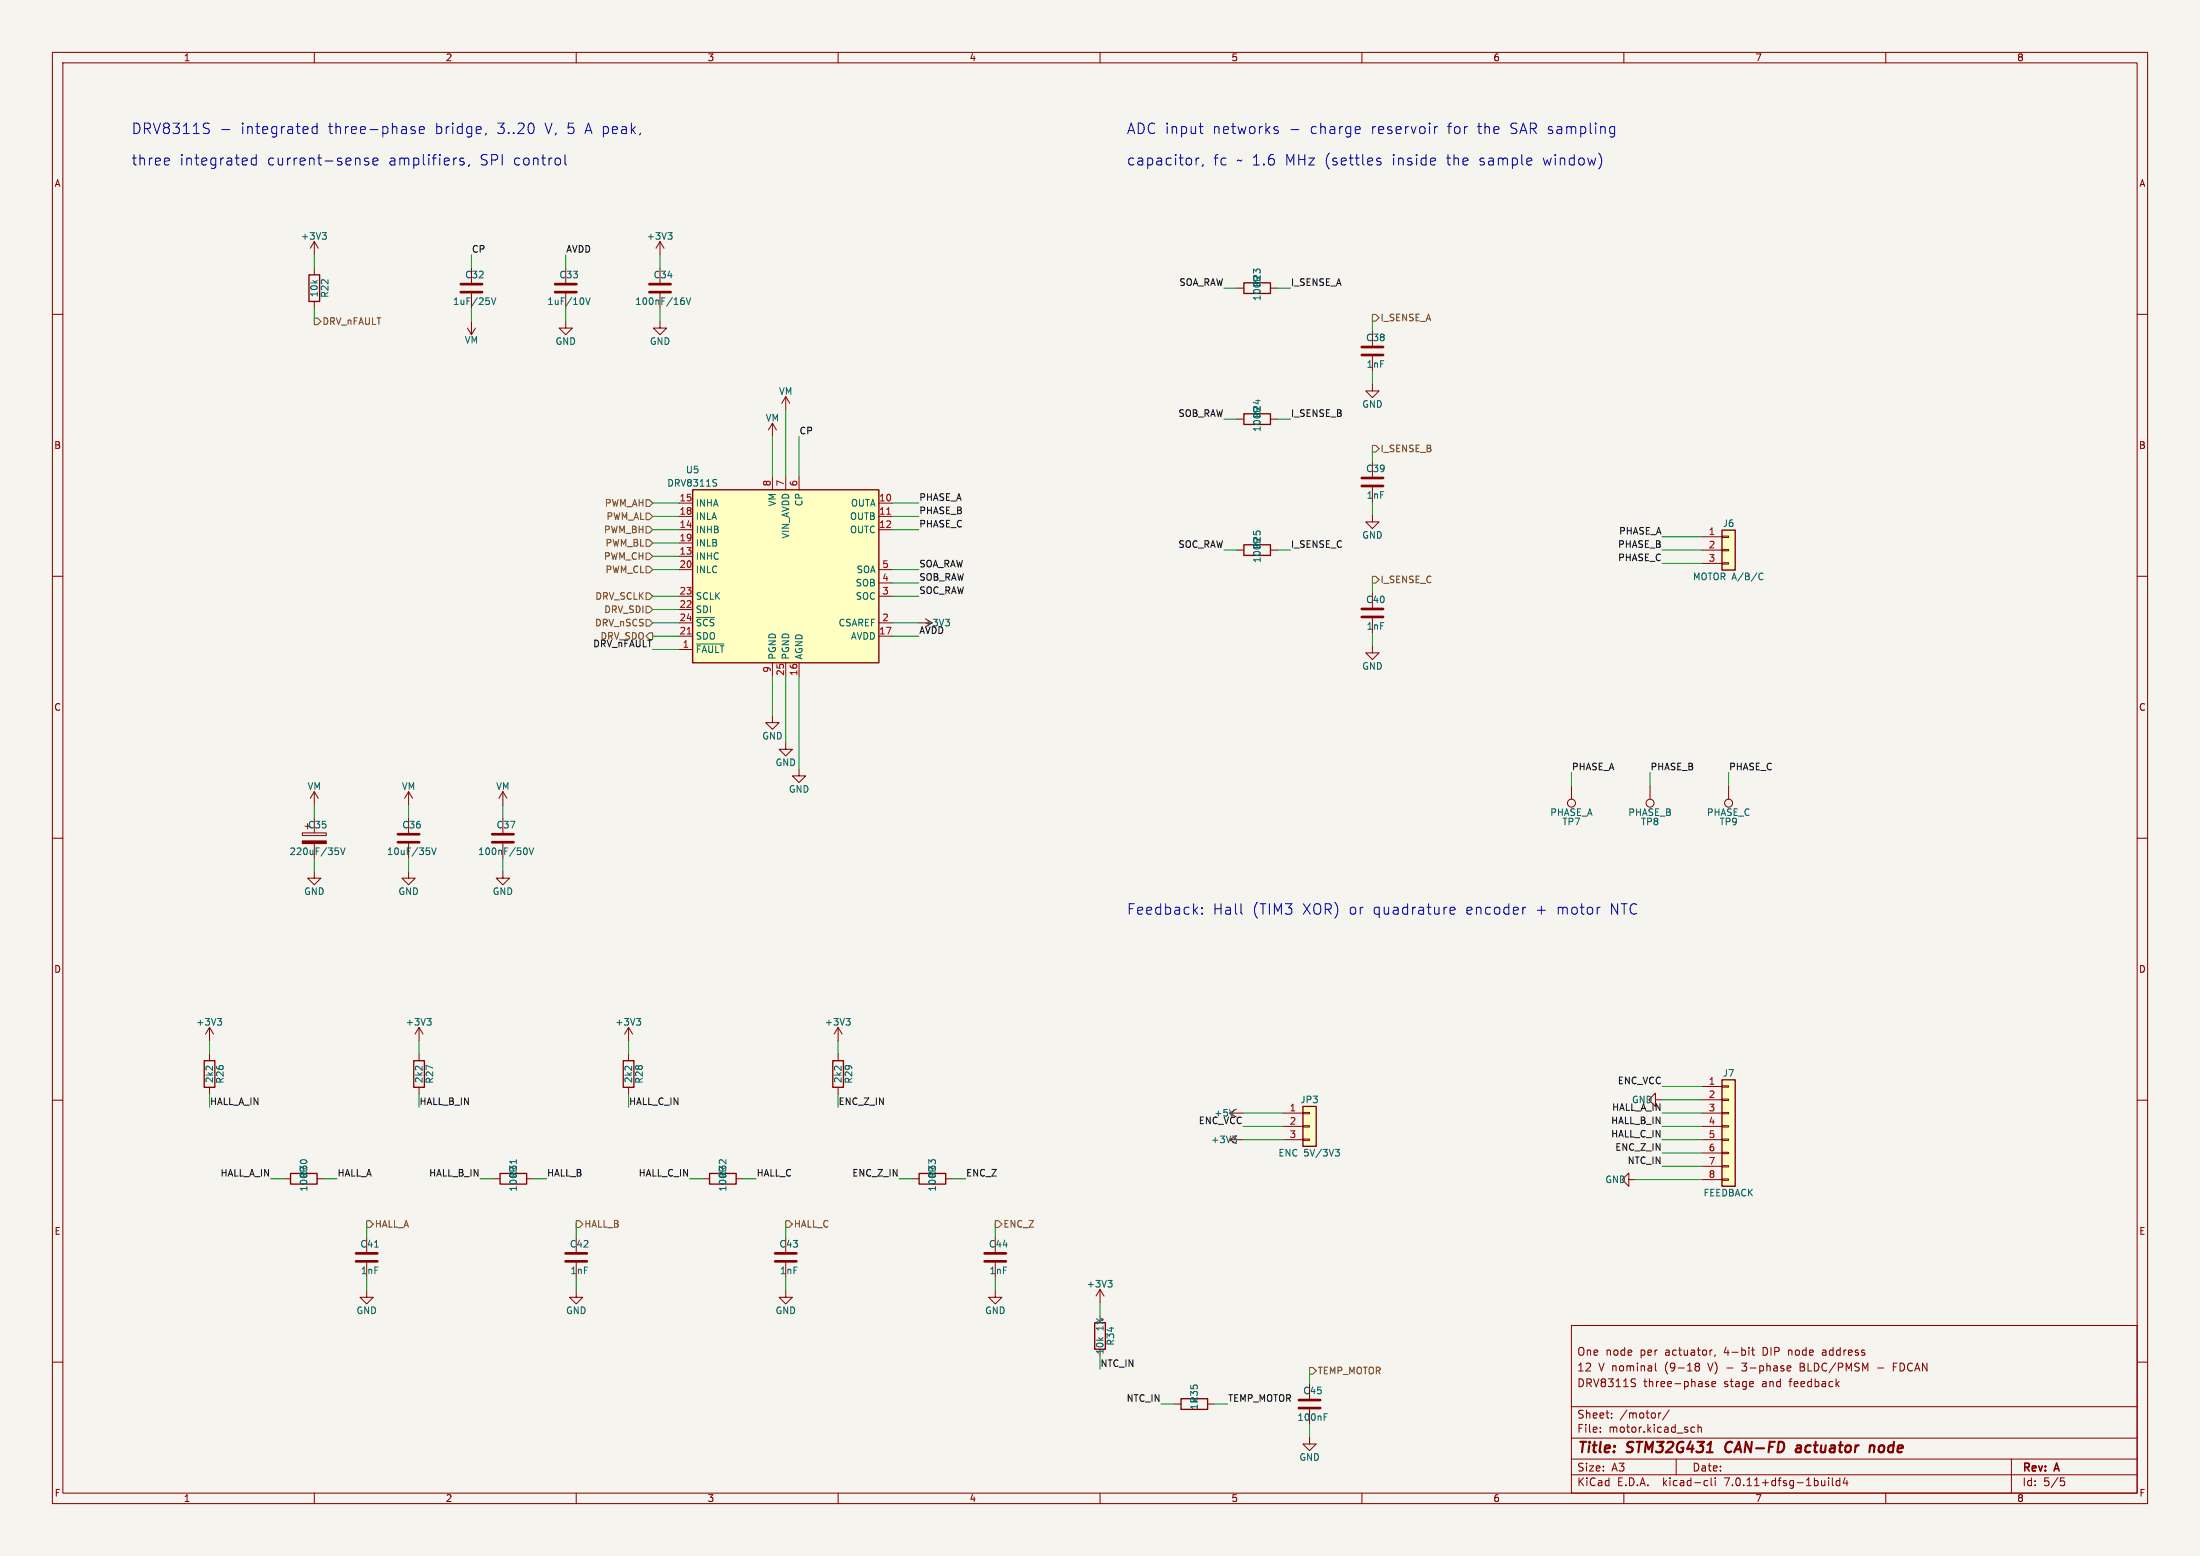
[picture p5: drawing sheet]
<svg xmlns="http://www.w3.org/2000/svg" width="420mm" height="297mm" viewBox="0 0 420 297" stroke-linecap="round" stroke-linejoin="round" font-family="sans-serif">
<path d="M0 0h420v297h-420z" fill="#f5f4ef" stroke="#f5f4ef" stroke-width=".19"/>
<g fill="none" stroke="#840000" stroke-width=".19">
<path d="M10 10h400v277h-400zM12 12h396v273h-396zM60 10v2M110 10v2M160 10v2M210 10v2M260 10v2M310 10v2M360 10v2M10 60h2M60 46.1v2.5M60 51.2v1.3"/>
<path d="M60 57.5v1.3M60 46.1l-.8 1.3M60 46.1l.8 1.3M90 51.2v2.8M90 56v2.8M108 51.2v2.8M108 56v2.8M126 46.1v2.5M126 51.2v2.8M126 56v2.8M126 46.1l-.8 1.3M126 46.1l.8 1.3"/>
<path d="M236.2 55h1.3M242.5 55h1.3M408 60h2M89.2 62.6l.8 1.3M90 61.3v2.6M90.8 62.6l-.8 1.3M108 61.3v1.3h1.3l-1.3 1.3-1.3-1.3h1.3M126 61.3v1.3h1.3l-1.3 1.3-1.3-1.3h1.3M150 75.7v2.6M150 75.7l-.8 1.3M150 75.7l.8 1.3M262 73.4v1.2h1.3l-1.3 1.3-1.3-1.3h1.3"/>
<path d="M262 63.2v2.8M262 68v2.8M129.7 96h2.5M129.7 98.6h2.5M147.5 80.8l-.8 1.3M147.5 80.8v2.5M147.5 91v2.5M147.5 80.8l.7 1.3M150 91v2.5M152.5 91v2.5M167.8 96h2.5M167.8 98.6h2.5"/>
<path d="M236.2 80h1.3M242.5 80h1.3M262 98.4v1.2h1.3l-1.3 1.3-1.3-1.3h1.3M262 88.2v2.8M262 93v2.8M10 110h2M129.7 118.9h2.5M129.7 101.1h2.5M129.7 106.2h2.5M129.7 103.7h2.5M129.7 108.7h2.5M129.7 116.4h2.5"/>
<path d="M129.7 113.8h2.5M167.8 118.9h2.5M167.8 101.1h2.5M167.8 108.7h2.5M167.8 113.8h2.5M167.8 111.3h2.5M175.4 118.9h2.5M236.2 105h1.3M242.5 105h1.3M262 113.2v2.8M262 118v2.8M324.9 102.5h3.8"/>
<path d="M324.9 105h3.8M324.9 107.5h3.8M328.7 107.4h1.3v.3h-1.3zM328.7 104.9h1.3v.2h-1.3zM328.7 102.3h1.3v.3h-1.3zM408 110h2M129.7 124h2.5M129.7 121.4h2.5M147.5 136.7v1.2h1.2l-1.2 1.3-1.3-1.3h1.3M147.5 126.5v2.6M150 126.5v2.6M152.5 126.5v2.6"/>
<path d="M167.8 121.4h2.5M262 123.4v1.2h1.3l-1.3 1.3-1.3-1.3h1.3M10 160h2M57.7 159h4.6v.5h-4.6zM60 151.1v2.5M60 156.2v2.8M60 151.1l-.8 1.3M60 151.1l.8 1.3M78 151.1l-.8 1.3M78 151.1v2.5M78 156.2v2.8M78 151.1l.8 1.3"/>
<path d="M96 151.1l-.8 1.3M96 151.1v2.5M96 156.2v2.8M96 151.1l.8 1.3M150 141.8v1.2h1.3l-1.3 1.3-1.3-1.3h1.3M152.5 146.8v1.3h1.3l-1.3 1.3-1.2-1.3h1.2M300 150v2.5M315 150v2.5M330 150v2.5M408 160h2M60 166.3v1.3h1.3l-1.3 1.3-1.3-1.3h1.3M60 161v2.8"/>
<path d="M78 166.3v1.3h1.3l-1.3 1.3-1.3-1.3h1.3M78 161v2.8M96 166.3v1.3h1.3l-1.3 1.3-1.3-1.3h1.3M96 161v2.8M40 196.1l-.8 1.3M40 196.1v2.6M40 196.1l.8 1.3M80 196.1l-.8 1.3M80 196.1v2.6M80 196.1l.8 1.3M120 196.1l-.8 1.3M120 196.1v2.6"/>
<path d="M120 196.1l.8 1.3M160 196.1v2.6M160 196.1l-.8 1.3M160 196.1l.8 1.3M10 210h2M40 201.2v1.3M40 207.5v1.3M80 201.2v1.3M80 207.5v1.3M120 201.2v1.3M120 207.5v1.3M160 201.2v1.3"/>
<path d="M160 207.5v1.3M234.8 212.5h2.5M234.8 217.5h2.5M234.8 217.5l1.2 .8M234.8 212.5l1.2 .7M236 216.8l-1.2 .7M236 211.7l-1.2 .8M244.9 212.5h3.8M244.9 215h3.8M244.9 217.5h3.8M248.7 217.4h1.3v.3h-1.3zM248.7 214.9h1.3v.2h-1.3z"/>
<path d="M248.7 212.3h1.3v.3h-1.3zM316 209.9v-1.2l-1.2 1.2 1.2 1.3v-1.3h1.3M324.9 207.4h3.8M324.9 209.9h3.8M324.9 212.5h3.8M324.9 215h3.8M324.9 217.5h3.8M328.7 220h1.3v.2h-1.3zM328.7 217.4h1.3v.3h-1.3zM328.7 214.9h1.3v.2h-1.3zM328.7 212.3h1.3v.3h-1.3zM328.7 209.8h1.3v.2h-1.3z"/>
<path d="M328.7 207.3h1.3v.2h-1.3zM408 210h2M54.2 225h1.3M60.5 225h1.3M70 236.2v2.8M94.2 225h1.3M100.5 225h1.3M110 236.2v2.8M134.2 225h1.3M140.5 225h1.3M150 236.2v2.8M174.2 225h1.3"/>
<path d="M180.5 225h1.3M190 236.2v2.8M310.9 225.2v-1.3l-1.2 1.3 1.2 1.2v-1.2h1.3M324.9 220.1h3.8M324.9 222.6h3.8M324.9 225.2h3.8M328.7 225h1.3v.3h-1.3zM328.7 222.5h1.3v.2h-1.3zM10 260h2M70 246.4v1.2h1.3l-1.3 1.3-1.3-1.3h1.3M70 241v2.8M110 246.4v1.2h1.3l-1.3 1.3-1.3-1.3h1.3"/>
<path d="M110 241v2.8M150 246.4v1.2h1.3l-1.3 1.3-1.3-1.3h1.3M150 241v2.8M190 246.4v1.2h1.3l-1.3 1.3-1.3-1.3h1.3M190 241v2.8M210 246.1v2.5M210 246.1l-.8 1.3M210 246.1l.8 1.3M300 253h108v32h-108zM326.9 257.7l-.3 .1M327.4 258.6l-.1 .3M334.4 257.7h.5"/>
<path d="M334.6 257.2v1.3l.3 .2M347.9 258.2v.4M408 260h2M224.2 268h1.3M230.5 268h1.3M250 274.3v1.3h1.3l-1.3 1.3-1.3-1.3h1.3M250 264.2v2.8M250 269v2.8M300 278.5h108M300 274.5h108M300 268.5h108M305.5 273.2v.2"/>
<path d="M305.5 272.5v.1M307.7 270.5v.2M307.7 269.8v.1M311.9 264l.3 .3v.2l-.3 .2M312 263.2l.2 .1M316 260.2v1.3l.2 .2M316.7 269.7v1M317.1 269.7l-.3 .1-.1 .2M318.7 269.1l-1.3 1.9M320 278.5v3M322.9 273.2l.2 .2 .4-.1M323.5 272.5l-.4-.1-.2 .1"/>
<path d="M323.9 260.8l-.3-.3 .3-.3 .4 .1 .1 .2-.2 .3M323.9 260.8l-.3 .3 .1 .4 .2 .2 .4-.1 .1-.2v-.4l-.2-.2M323.9 260.8h.3M324.2 272.5l.2-.1 .3 .1 .1 .9M324.2 271.9v1.5M326.2 263.8l-.4-.1-.2 .2 .1 .2 .5 .2v.3h-.6M326.8 264.2l.7-.2-.1-.2-.4-.1-.2 .2 .1 .7h.5M341.2 261.6h.6M341.2 260.8l.5-.1 .2 .3-.7 .2M343.7 260.9h.5M344.2 260.2h-.5v1.5h.5M358.4 261.1h1.2"/>
<path d="M361.4 260.9h.5M362.2 260.2h-.8v1.5M384 278.5v6.5M60 285v2M110 285v2M160 285v2M210 285v2M260 285v2M300 281.5h108M310 285v2M325.6 282.6l.4 .1M326 283.5l-.4 .1"/>
<path d="M326.7 282.1v1.3l.2 .2M327.4 282.1v.1M327.4 282.6v1M349.1 282.1v.1M349.1 282.6v1M349.8 282.1v1.3l.2 .2M351.2 282.7l-.4-.1-.3 .3 .2 .6h.5M351.2 282.1v1.5M352.2 282l-.3 1.1h.9M352.6 282.6v1M360 285v2M393.4 282.1h.7"/>
<path d="M393.5 282.7h.4l.3 .2-.2 .6-.5 .1"/>
<circle cx="300" cy="153.3" r=".76"/>
<circle cx="315" cy="153.3" r=".76"/>
<circle cx="330" cy="153.3" r=".76"/>
</g>
<path d="M329.6 275.5a1.26 1.26 0 0 0 0 1.6M343 276h.8M343.8 276.3l-.7 .1a.4 .4 0 0 0-.3 .4 .4 .4 0 0 0 .2 .4l.7-.1M357 276.1a.49 .49 0 0 1 .8 .1l-.1 1M357 275.9l-.1 1.3" fill="none" stroke="#840000" stroke-width=".4"/>
<g fill="none" stroke="#840000" stroke-width=".25">
<path d="M59 52.5h2v5h-2zM237.5 54h5v2h-5zM237.5 79h5v2h-5zM132.2 93.5h35.6v33h-35.6zM237.5 104h5v2h-5zM328.7 101.2h2.6v7.6h-2.6zM39 202.5h2v5h-2zM79 202.5h2v5h-2zM119 202.5h2v5h-2zM159 202.5h2v5h-2zM248.7 211.2h2.6v7.6h-2.6zM328.7 206.1h2.6v20.3h-2.6z"/>
<path d="M55.5 224h5v2h-5zM95.5 224h5v2h-5zM135.5 224h5v2h-5zM175.5 224h5v2h-5zM209 252.5h2v5h-2zM225.5 267h5v2h-5z"/>
</g>
<g fill="none" stroke="#006464" stroke-width=".19">
<path d="M61.5 44.4h.8l-.4 .5M62.1 44.9l.2 .2v.3l-.2 .3M93.8 56.8l.4 1.3 .5-1.3M111.8 56.8l.4 1.3 .5-1.3M127.5 44.4h.8l-.4 .5M128.1 44.9l.2 .2v.3l-.2 .3M130.3 56.8h.2M130.4 57.3l.3 .3v.3l-.3 .2M131 56.8l.4 1.3 .5-1.3M136.6 92.2l.2 .2-.2 .4M136.6 91.5l.2 .1M133 117.8h3.4"/>
<path d="M180.5 118.2h.8l-.5 .5M181 118.7l.3 .2v.3l-.3 .3M335.8 110.1l.2 .5 .6-.1M336.6 109.5h-.6l-.2 .4M133 122.9h5.2M64 161.8h.6M64.4 162.3l.3 .3v.3l-.3 .2M65 161.8l.4 1.3 .5-1.3M82 162.5v.5M82.4 161.8l.4 1.3 .5-1.3M100.4 161.8a.79 .79 0 0 1 0 1.3M101 161.8l.4 1.3 .5-1.3"/>
<path d="M41.5 194.4h.8l-.4 .5M42.1 194.9l.2 .2v.3l-.2 .3M81.5 194.4h.8l-.4 .5M82.1 194.9l.2 .2v.3l-.2 .3M121.5 194.4h.8l-.4 .5M122.1 194.9l.2 .2v.3l-.2 .3M161.5 194.4h.8l-.4 .5M162.1 194.9l.2 .2v.3l-.2 .3M235.3 216.8h.7l-.4 .5M235.6 211.8l-.5 1.2M235.8 217.3l.2 .3v.3l-.2 .2M254.9 219.4h.8l-.4 .5 .3 .1 .1 .4-.3 .3h-.3"/>
<path d="M71.5 238h.7M98.6 221.4v.7M211.5 244.4h.8l-.4 .5M212.1 244.9l.2 .2v.3l-.2 .3M252.8 270.5h.4M252.8 269.8h.6"/>
</g>
<g fill="#ffffc2" stroke="#ffffc2" stroke-width=".19">
<path d="M328.7 206.1h2.6v20.3h-2.6z"/>
<path d="M248.7 211.2h2.6v7.6h-2.6z"/>
<path d="M328.7 101.2h2.6v7.6h-2.6z"/>
<path d="M132.2 93.5h35.6v33h-35.6z"/>
</g>
<g fill="none" stroke="#840000" stroke-width=".51">
<path d="M88 55.8h4M88 54.2h4M106 55.8h4M106 54.2h4M124 55.8h4M124 54.2h4M260 67.8h4M260 66.2h4M260 92.8h4M260 91.2h4M260 117.8h4M260 116.2h4"/>
<path d="M76 159.2h4M94 159.2h4M76 160.8h4M94 160.8h4M68 239.2h4M108 239.2h4M148 239.2h4M188 239.2h4M68 240.8h4M108 240.8h4M148 240.8h4M188 240.8h4"/>
<path d="M248 268.8h4M248 267.2h4"/>
</g>
<path d="M57.7 160.5h4.6v.5h-4.6z" fill="#840000" stroke="#840000" stroke-width=".19"/>
<path d="M169.3 98.2h.7M131.2 121h.7" fill="none" stroke="#a90000" stroke-width=".19"/>
<g fill="none" stroke="#725600" stroke-width=".19">
<path d="M60 60.7h.6l.7 .6-.7 .7h-.6zM262 60h.6l.7 .7-.7 .6h-.6zM123.3 95.4h.7l.6 .6-.6 .7h-.7zM123.3 97.9h.7l.6 .7-.6 .6h-.7zM262 85h.6l.7 .7-.7 .6h-.6zM123.3 100.5h.7l.6 .6-.6 .6h-.7zM123.3 103h.7l.6 .7-.6 .6h-.7zM123.3 108.1h.7l.6 .6-.6 .7h-.7zM123.3 115.7h.7l.6 .7-.6 .6h-.7zM123.3 113.2h.7l.6 .6-.6 .6h-.7zM123.3 118.3h.7l.6 .6-.6 .6h-.7zM123.3 105.6h.7l.6 .6-.6 .6h-.7z"/>
<path d="M262 110h.6l.7 .7-.7 .6h-.6zM124 120.8h.6v1.3h-.6l-.7-.7zM70 233h.6l.7 .7-.7 .6h-.6zM110 233h.6l.7 .7-.7 .6h-.6zM150 233h.6l.7 .7-.7 .6h-.6zM190 233h.6l.7 .7-.7 .6h-.6zM250 261h.6l.7 .6-.7 .7h-.6z"/>
</g>
<g fill="none" stroke="#0000c2" stroke-width=".19">
<path d="M32.1 30.2l.1 .1 .1 .3-.9 .2M32.2 31.4l-.1 .1M39.7 23.5l.3 .1M39.8 24.6a.46 .46 0 0 1 0 .8M42.3 24.7h1.6M48.9 30.3l-.6-.1-.3 .3v.6l.1 .3h.8M48.9 29.5v2M60.5 24.3l-.5-.1-.4 .3v.6l.2 .3h.7M60.5 23.5v2M70.3 30.3l-.4-.1-.3 .2 .1 .3 .6 .2v.5h-.7M71.2 30.8l.9-.2v-.3l-.6-.1-.3 .2 .1 1h.8M79.2 24.3l-.5-.1-.3 .3 .1 .2 .7 .2v.5h-.8"/>
<path d="M80.1 24.8l.9-.2-.1-.3-.6-.1-.2 .3v.9h.8M88.5 30.3l-.4-.1-.3 .2 .1 .3 .6 .2v.5h-.7M89.6 31.4l-.2 .4M92.8 25.4l-.2 .4M107.9 29.5v1.7l.2 .3M228.3 30.2v1.3M228.9 30.2l-.4 .1-.2 .2M228.9 24.2h.8M229.2 25.2l.1 .2 .4 .1M229.7 31.4l-.2 .4M243.3 24.3l.2-.1 .5 .1M243.3 24.7l.7 .2 .1 .2-.1 .3-.6 .1"/>
<path d="M246.4 24.7h1.6M259.4 24.2l.2 .1 .1 .3-1 .2M259.6 25.4l-.2 .1M263.6 30.3l-.5-.1-.3 .2 .1 .3 .7 .2 .1 .2-.1 .3h-.8M273.9 24.2v1.3M274 30.3l.1 .3-1 .2M274.4 24.2l-.3 .1-.2 .2M292.3 30.3l.1 .3-.9 .2M305.7 30.1l.1 .4-.1 .9M307.5 24.3l.2-.1 .5 .1M307.5 25.4h.7M308.2 24.2v1.6a.54 .54 0 0 1-.8 .3"/>
<path d="M229.5 174.3v.2M229.5 173.3v.1M237 174.4l.2 .1M276.8 173.8l1-.2-.1-.3-.6-.1-.3 .2 .1 1h.8M291.3 173.2l-.4 .1M305.3 173.2h.2"/>
</g>
<g fill="none" stroke="#009600" stroke-width=".19">
<path d="M60 48.6v2.6M60 58.8v2.5M90 48.6v2.6M90 58.8v2.5M108 48.6v2.6M108 58.8v2.5M126 48.6v2.6M126 58.8v2.5M233.7 55h2.5M243.8 55h2.6M150 78.3v12.7M262 60.7v2.5"/>
<path d="M262 70.8v2.6M124.6 98.6h5.1M124.6 96h5.1M147.5 83.3v7.7M152.5 83.3v7.7M170.3 98.6h5.1M170.3 96h5.1M233.7 80h2.5M243.8 80h2.6M262 85.7v2.5M262 95.8v2.6M124.6 113.8h5.1"/>
<path d="M124.6 116.4h5.1M124.6 106.2h5.1M124.6 108.7h5.1M124.6 118.9h5.1M124.6 101.1h5.1M124.6 103.7h5.1M170.3 113.8h5.1M170.3 108.7h5.1M170.3 118.9h5.1M170.3 111.3h5.1M170.3 101.1h5.1M233.7 105h2.5"/>
<path d="M243.8 105h2.6M262 110.7v2.5M317.3 105h7.6M317.3 102.5h7.6M317.3 107.5h7.6M124.6 124h5.1M124.6 121.4h5.1M147.5 129.1v7.6M150 129.1v12.7M152.5 129.1v17.7M170.3 121.4h5.1M262 120.8v2.6"/>
<path d="M60 153.6v2.6M78 153.6v2.6M96 153.6v2.6M300 147.5v2.5M315 147.5v2.5M330 147.5v2.5M60 163.8v2.5M78 163.8v2.5M96 163.8v2.5M40 198.7v2.5M80 198.7v2.5M120 198.7v2.5"/>
<path d="M160 198.7v2.5M40 208.8v2.6M80 208.8v2.6M120 208.8v2.6M160 208.8v2.6M237.3 217.5h7.6M237.3 215h7.6M237.3 212.5h7.6M317.3 217.5h7.6M317.3 215h7.6M317.3 212.5h7.6M317.3 209.9h7.6"/>
<path d="M317.3 207.4h7.6M51.6 225h2.6M61.8 225h2.5M70 233.7v2.5M91.7 225h2.5M101.8 225h2.6M110 233.7v2.5M131.6 225h2.6M141.8 225h2.5M150 233.7v2.5M171.6 225h2.6M181.8 225h2.5"/>
<path d="M190 233.7v2.5M312.2 225.2h12.7M317.3 222.6h7.6M317.3 220.1h7.6M70 243.8v2.6M110 243.8v2.6M150 243.8v2.6M190 243.8v2.6M210 248.6v2.6M210 258.8v2.5M221.7 268h2.5M231.8 268h2.6"/>
<path d="M250 261.6v2.6M250 271.8v2.5"/>
</g>
<g font-size="2.8" fill="#0000c2">
<text x="25" y="25.8">DRV8311S</text>
<text x="45.9" y="25.8">integrated</text>
<text x="62.6" y="25.8">three-phase</text>
<text x="83" y="25.8">bridge,</text>
<text x="94.9" y="25.8">3..20</text>
<text x="104.1" y="25.8">V, 5 A peak,</text>
<text x="215" y="25.8">ADC input</text>
<text x="231.4" y="25.8">networks</text>
<text x="250.1" y="25.8">charge</text>
<text x="261.8" y="25.8">reservoir</text>
<text x="276.4" y="25.8">for</text>
<text x="282.2" y="25.8">the</text>
<text x="288.4" y="25.8">SAR sampling</text>
<text x="25" y="31.8">three</text>
<text x="34.2" y="31.8">integrated</text>
<text x="50.9" y="31.8">current-sense</text>
<text x="74.1" y="31.8">amplifiers,</text>
<text x="91.6" y="31.8">SPI control</text>
<text x="215" y="31.8">capacitor,</text>
<text x="231.5" y="31.8">fc</text>
<text x="236" y="31.8">~ 1.6</text>
<text x="245.3" y="31.8">MHz (settles</text>
<text x="265.8" y="31.8">inside</text>
<text x="276.3" y="31.8">the</text>
<text x="282.5" y="31.8">sample</text>
<text x="294.8" y="31.8">window)</text>
<text x="215" y="174.7">Feedback:</text>
<text x="231.4" y="174.7">Hall</text>
<text x="239" y="174.7">(TIM3</text>
<text x="248.6" y="174.7">XOR)</text>
<text x="257.5" y="174.7">or</text>
<text x="262.1" y="174.7">quadrature</text>
<text x="279.9" y="174.7">encoder</text>
<text x="293.3" y="174.7">+</text>
<text x="297.4" y="174.7">motor</text>
<text x="307.6" y="174.7">NTC</text>
</g>
<g font-size="2.8" fill="#840000">
<text x="301" y="277.9">Title:</text>
<text x="310.6" y="277.9">STM32G431</text>
<text x="330.2" y="277.9">CAN-FD</text>
<text x="344.5" y="277.9">actuator</text>
<text x="359.3" y="277.9">node</text>
</g>
<g font-size="2.1" fill="#840000">
<text x="301" y="262">12</text>
<text x="301" y="259">One</text>
<text x="305.1" y="262">V nominal</text>
<text x="306.5" y="259">node</text>
<text x="313.2" y="259">per</text>
<text x="318" y="262">(9-18</text>
<text x="318" y="259">actuator,</text>
<text x="326.4" y="262">V)</text>
<text x="329.4" y="259">4-bit</text>
<text x="330" y="262">-</text>
<text x="333.1" y="262">3-phase</text>
<text x="336.9" y="259">DIP</text>
<text x="341.9" y="259">node</text>
<text x="344.3" y="262">BLDC/PMSM</text>
<text x="348.6" y="259">address</text>
<text x="362.4" y="262">FDCAN</text>
<text x="301" y="265">DRV8311S</text>
<text x="313.7" y="265">three-phase</text>
<text x="329.2" y="265">stage</text>
<text x="336.5" y="265">and</text>
<text x="341.9" y="265">feedback</text>
<text x="301" y="273.7">File:</text>
<text x="301" y="271">Sheet:</text>
<text x="307.1" y="273.7">motor.kicad_sch</text>
<text x="309.2" y="271">/motor/</text>
<text x="301" y="281.1">Size:</text>
<text x="307.6" y="281.1">A3</text>
<text x="323" y="281.1">Date:</text>
<text x="386" y="281.3">Rev:</text>
<text x="392.4" y="281.3">A</text>
<text x="301" y="283.9">KiCad</text>
<text x="308.7" y="283.9">E.D.A.</text>
<text x="317.6" y="283.9">kicad-cli</text>
<text x="329.5" y="283.9">7.0.11+dfsg-1build4</text>
<text x="386" y="283.9">Id:</text>
<text x="390.1" y="283.9">5/5</text>
</g>
<g font-size="1.8" fill="#840000">
<text x="35" y="11.9">1</text>
<text x="85" y="11.9">2</text>
<text x="135" y="11.9">3</text>
<text x="185" y="11.9">4</text>
<text x="235" y="11.9">5</text>
<text x="285" y="11.9">6</text>
<text x="335" y="11.9">7</text>
<text x="385" y="11.9">8</text>
<text x="10.3" y="35.9">A</text>
<text x="408.3" y="35.9">A</text>
<text x="10.3" y="85.9">B</text>
<text x="408.2" y="85.9">B</text>
<text x="10.3" y="135.9">C</text>
<text x="408.2" y="135.9">C</text>
<text x="10.3" y="185.9">D</text>
<text x="408.2" y="185.9">D</text>
<text x="10.3" y="235.9">E</text>
<text x="408.3" y="235.9">E</text>
<text x="10.3" y="285.9">F</text>
<text x="35" y="286.9">1</text>
<text x="85" y="286.9">2</text>
<text x="135" y="286.9">3</text>
<text x="185" y="286.9">4</text>
<text x="235" y="286.9">5</text>
<text x="285" y="286.9">6</text>
<text x="335" y="286.9">7</text>
<text x="385" y="286.9">8</text>
<text x="408.3" y="285.9">F</text>
</g>
<g font-size="1.8" fill="#006464">
<text x="57.4" y="46">+3V3</text>
<text x="123.4" y="46">+3V3</text>
<text x="88.7" y="53.3">C32</text>
<text x="106.7" y="53.3">C33</text>
<text x="124.7" y="53.3">C34</text>
<text x="60.9" y="56.8" transform="rotate(-90 60.9 56.8)">10k</text>
<text x="62.9" y="56.9" transform="rotate(-90 62.9 56.9)">R22</text>
<text x="86.4" y="58.4">1uF/25V</text>
<text x="104.4" y="58.4">1uF/10V</text>
<text x="121.2" y="58.4">100nF/16V</text>
<text x="240.9" y="57.6" transform="rotate(-90 240.9 57.6)">100R</text>
<text x="240.9" y="54.9" transform="rotate(-90 240.9 54.9)">R23</text>
<text x="88.6" y="65.8">VM</text>
<text x="260.7" y="65.3">C38</text>
<text x="106" y="66">GND</text>
<text x="124" y="66">GND</text>
<text x="260.8" y="70.4">1nF</text>
<text x="148.6" y="75.6">VM</text>
<text x="146.1" y="80.6">VM</text>
<text x="240.9" y="82.6" transform="rotate(-90 240.9 82.6)">100R</text>
<text x="240.9" y="79.9" transform="rotate(-90 240.9 79.9)">R24</text>
<text x="260" y="78">GND</text>
<text x="127.3" y="93.1">DRV8311S</text>
<text x="130.8" y="90.5">U5</text>
<text x="260.7" y="90.3">C39</text>
<text x="260.8" y="95.4">1nF</text>
<text x="132.7" y="102">INHB</text>
<text x="132.7" y="96.9">INHA</text>
<text x="132.7" y="99.4">INLA</text>
<text x="148.3" y="96.7" transform="rotate(-90 148.3 96.7)">VM</text>
<text x="153.4" y="96.7" transform="rotate(-90 153.4 96.7)">CP</text>
<text x="162.2" y="99.4">OUTB</text>
<text x="162.2" y="102">OUTC</text>
<text x="162.4" y="96.9">OUTA</text>
<text x="328.8" y="100.8">J6</text>
<text x="132.7" y="107.1">INHC</text>
<text x="132.7" y="104.5">INLB</text>
<text x="150.9" y="102.9" transform="rotate(-90 150.9 102.9)">VIN_AVDD</text>
<text x="240.9" y="107.6" transform="rotate(-90 240.9 107.6)">100R</text>
<text x="240.9" y="104.9" transform="rotate(-90 240.9 104.9)">R25</text>
<text x="260" y="103">GND</text>
<text x="132.7" y="109.6">INLC</text>
<text x="163.3" y="112.1">SOB</text>
<text x="163.4" y="109.6">SOA</text>
<text x="323.1" y="110.9">MOTOR A/B/C</text>
<text x="132.7" y="117.2">SDI</text>
<text x="132.7" y="114.7">SCLK</text>
<text x="132.7" y="119.8">~{SCS}</text>
<text x="160" y="119.8">CSAREF</text>
<text x="163.3" y="114.7">SOC</text>
<text x="260.7" y="115.3">C40</text>
<text x="132.7" y="124.8">~{FAULT}</text>
<text x="132.7" y="122.3">SDO</text>
<text x="162.4" y="122.3">AVDD</text>
<text x="260.8" y="120.4">1nF</text>
<text x="148.3" y="126" transform="rotate(-90 148.3 126)">PGND</text>
<text x="150.9" y="126" transform="rotate(-90 150.9 126)">PGND</text>
<text x="153.4" y="126" transform="rotate(-90 153.4 126)">AGND</text>
<text x="260" y="128">GND</text>
<text x="145.4" y="141.3">GND</text>
<text x="148" y="146.4">GND</text>
<text x="58.6" y="151">VM</text>
<text x="76.6" y="151">VM</text>
<text x="94.6" y="151">VM</text>
<text x="150.5" y="151.5">GND</text>
<text x="295.8" y="155.9">PHASE_A</text>
<text x="310.8" y="155.9">PHASE_B</text>
<text x="325.8" y="155.9">PHASE_C</text>
<text x="58.7" y="158.3">C35</text>
<text x="76.7" y="158.3">C36</text>
<text x="94.7" y="158.3">C37</text>
<text x="298.2" y="157.7">TP7</text>
<text x="313.2" y="157.7">TP8</text>
<text x="328.2" y="157.7">TP9</text>
<text x="55.2" y="163.4">220uF/35V</text>
<text x="73.8" y="163.4">10uF/35V</text>
<text x="91.2" y="163.4">100nF/50V</text>
<text x="58" y="171">GND</text>
<text x="76" y="171">GND</text>
<text x="94" y="171">GND</text>
<text x="37.4" y="196">+3V3</text>
<text x="77.4" y="196">+3V3</text>
<text x="117.4" y="196">+3V3</text>
<text x="157.4" y="196">+3V3</text>
<text x="40.9" y="206.8" transform="rotate(-90 40.9 206.8)">2k2</text>
<text x="42.9" y="206.9" transform="rotate(-90 42.9 206.9)">R26</text>
<text x="80.9" y="206.8" transform="rotate(-90 80.9 206.8)">2k2</text>
<text x="82.9" y="206.9" transform="rotate(-90 82.9 206.9)">R27</text>
<text x="120.9" y="206.8" transform="rotate(-90 120.9 206.8)">2k2</text>
<text x="122.9" y="206.9" transform="rotate(-90 122.9 206.9)">R28</text>
<text x="160.9" y="206.8" transform="rotate(-90 160.9 206.8)">2k2</text>
<text x="162.9" y="206.9" transform="rotate(-90 162.9 206.9)">R29</text>
<text x="328.8" y="205.7">J7</text>
<text x="248.2" y="210.8">JP3</text>
<text x="311.5" y="210.8">GND</text>
<text x="231.1" y="218.4">+3V3</text>
<text x="244" y="220.9">ENC 5V/3V3</text>
<text x="58.9" y="227.6" transform="rotate(-90 58.9 227.6)">100R</text>
<text x="58.9" y="224.9" transform="rotate(-90 58.9 224.9)">R30</text>
<text x="98.9" y="227.6" transform="rotate(-90 98.9 227.6)">100R</text>
<text x="98.9" y="224.9" transform="rotate(-90 98.9 224.9)">R31</text>
<text x="138.9" y="227.6" transform="rotate(-90 138.9 227.6)">100R</text>
<text x="138.9" y="224.9" transform="rotate(-90 138.9 224.9)">R32</text>
<text x="178.9" y="227.6" transform="rotate(-90 178.9 227.6)">100R</text>
<text x="178.9" y="224.9" transform="rotate(-90 178.9 224.9)">R33</text>
<text x="306.4" y="226">GND</text>
<text x="325.1" y="228.6">FEEDBACK</text>
<text x="68.7" y="238.3">C41</text>
<text x="108.7" y="238.3">C42</text>
<text x="148.7" y="238.3">C43</text>
<text x="188.7" y="238.3">C44</text>
<text x="68.8" y="243.4">1nF</text>
<text x="108.8" y="243.4">1nF</text>
<text x="148.8" y="243.4">1nF</text>
<text x="188.8" y="243.4">1nF</text>
<text x="207.4" y="246">+3V3</text>
<text x="68" y="251">GND</text>
<text x="108" y="251">GND</text>
<text x="148" y="251">GND</text>
<text x="188" y="251">GND</text>
<text x="210.9" y="254" transform="rotate(-90 210.9 254)">1%</text>
<text x="212.9" y="256.9" transform="rotate(-90 212.9 256.9)">R34</text>
<text x="210.9" y="258.6" transform="rotate(-90 210.9 258.6)">10k</text>
<text x="228.9" y="269.2" transform="rotate(-90 228.9 269.2)">1kR35</text>
<text x="248.7" y="266.3">C45</text>
<text x="247.6" y="271.4">100nF</text>
<text x="248" y="279">GND</text>
</g>
<g font-size="1.8" fill="#0f0f0f">
<text x="90" y="48.3">CP</text>
<text x="108" y="48.3">AVDD</text>
<text x="225" y="54.7">SOA_RAW</text>
<text x="246.4" y="54.7">I_SENSE_A</text>
<text x="152.5" y="83">CP</text>
<text x="224.9" y="79.7">SOB_RAW</text>
<text x="246.4" y="79.7">I_SENSE_B</text>
<text x="175.4" y="95.7">PHASE_A</text>
<text x="175.4" y="100.8">PHASE_C</text>
<text x="175.4" y="98.2">PHASE_B</text>
<text x="224.9" y="104.7">SOC_RAW</text>
<text x="246.4" y="104.7">I_SENSE_C</text>
<text x="308.8" y="104.7">PHASE_B</text>
<text x="308.8" y="107.2">PHASE_C</text>
<text x="309" y="102.1">PHASE_A</text>
<text x="175.4" y="108.4">SOA_RAW</text>
<text x="175.4" y="110.9">SOB_RAW</text>
<text x="175.4" y="113.5">SOC_RAW</text>
<text x="176.3" y="119.8">+3V3</text>
<text x="113.1" y="123.6">DRV_nFAULT</text>
<text x="114.5" y="122.3">DRV_SDO</text>
<text x="175.4" y="121.1">AVDD</text>
<text x="300" y="147.1">PHASE_A</text>
<text x="315" y="147.1">PHASE_B</text>
<text x="330" y="147.1">PHASE_C</text>
<text x="308.8" y="207">ENC_VCC</text>
<text x="40" y="211">HALL_A_IN</text>
<text x="80" y="211">HALL_B_IN</text>
<text x="120" y="211">HALL_C_IN</text>
<text x="160" y="211">ENC_Z_IN</text>
<text x="228.8" y="214.7">ENC_VCC</text>
<text x="231.7" y="213.3">+5V</text>
<text x="307.5" y="214.7">HALL_B_IN</text>
<text x="307.7" y="212.1">HALL_A_IN</text>
<text x="307.5" y="217.2">HALL_C_IN</text>
<text x="308.3" y="219.7">ENC_Z_IN</text>
<text x="42" y="224.7">HALL_A_IN</text>
<text x="64.3" y="224.7">HALL_A</text>
<text x="81.8" y="224.7">HALL_B_IN</text>
<text x="104.4" y="224.7">HALL_B</text>
<text x="121.8" y="224.7">HALL_C_IN</text>
<text x="144.3" y="224.7">HALL_C</text>
<text x="162.6" y="224.7">ENC_Z_IN</text>
<text x="184.3" y="224.7">ENC_Z</text>
<text x="310.6" y="222.3">NTC_IN</text>
<text x="210" y="261">NTC_IN</text>
<text x="215" y="267.7">NTC_IN</text>
<text x="234.4" y="267.7">TEMP_MOTOR</text>
</g>
<g font-size="1.8" fill="#725600">
<text x="61.5" y="62.2">DRV_nFAULT</text>
<text x="263.5" y="61.5">I_SENSE_A</text>
<text x="263.5" y="86.5">I_SENSE_B</text>
<text x="115.2" y="102">PWM_BH</text>
<text x="115.4" y="96.9">PWM_AH</text>
<text x="115.7" y="99.4">PWM_AL</text>
<text x="115.2" y="107.1">PWM_CH</text>
<text x="115.5" y="104.5">PWM_BL</text>
<text x="115.5" y="109.6">PWM_CL</text>
<text x="263.5" y="111.5">I_SENSE_C</text>
<text x="113.5" y="119.8">DRV_nSCS</text>
<text x="113.6" y="114.7">DRV_SCLK</text>
<text x="115.3" y="117.2">DRV_SDI</text>
<text x="71.5" y="234.5">HALL_A</text>
<text x="111.5" y="234.5">HALL_B</text>
<text x="151.5" y="234.5">HALL_C</text>
<text x="191.5" y="234.5">ENC_Z</text>
<text x="251.5" y="262.5">TEMP_MOTOR</text>
</g>
<g font-size="1.8" fill="#a90000">
<text x="129.6" y="95.8">15</text>
<text x="147.2" y="92.9" transform="rotate(-90 147.2 92.9)">8</text>
<text x="149.7" y="92.9" transform="rotate(-90 149.7 92.9)">7</text>
<text x="152.3" y="92.9" transform="rotate(-90 152.3 92.9)">6</text>
<text x="167.7" y="95.8">10</text>
<text x="129.6" y="100.9">14</text>
<text x="129.6" y="98.3">18</text>
<text x="167.7" y="98.3">11</text>
<text x="167.7" y="100.9">12</text>
<text x="129.6" y="105.9">13</text>
<text x="129.6" y="103.4">19</text>
<text x="326.1" y="102.2">1</text>
<text x="326.1" y="104.7">2</text>
<text x="326.1" y="107.3">3</text>
<text x="129.6" y="108.5">20</text>
<text x="129.6" y="113.6">23</text>
<text x="168.3" y="113.6">3</text>
<text x="168.3" y="111">4</text>
<text x="168.3" y="108.5">5</text>
<text x="129.6" y="116.1">22</text>
<text x="129.6" y="118.6">24</text>
<text x="168.3" y="118.6">2</text>
<text x="129.6" y="121.2">21</text>
<text x="130.2" y="123.7">1</text>
<text x="167.7" y="121.2">17</text>
<text x="147.2" y="128.5" transform="rotate(-90 147.2 128.5)">9</text>
<text x="149.7" y="129.1" transform="rotate(-90 149.7 129.1)">25</text>
<text x="152.3" y="129.1" transform="rotate(-90 152.3 129.1)">16</text>
<text x="326.1" y="207.1">1</text>
<text x="326.1" y="209.7">2</text>
<text x="246.1" y="212.2">1</text>
<text x="246.1" y="214.7">2</text>
<text x="326.1" y="212.2">3</text>
<text x="326.1" y="214.7">4</text>
<text x="246.1" y="217.3">3</text>
<text x="326.1" y="217.3">5</text>
<text x="326.1" y="219.8">6</text>
<text x="326.1" y="222.4">7</text>
<text x="326.1" y="224.9">8</text>
</g>
</svg>
